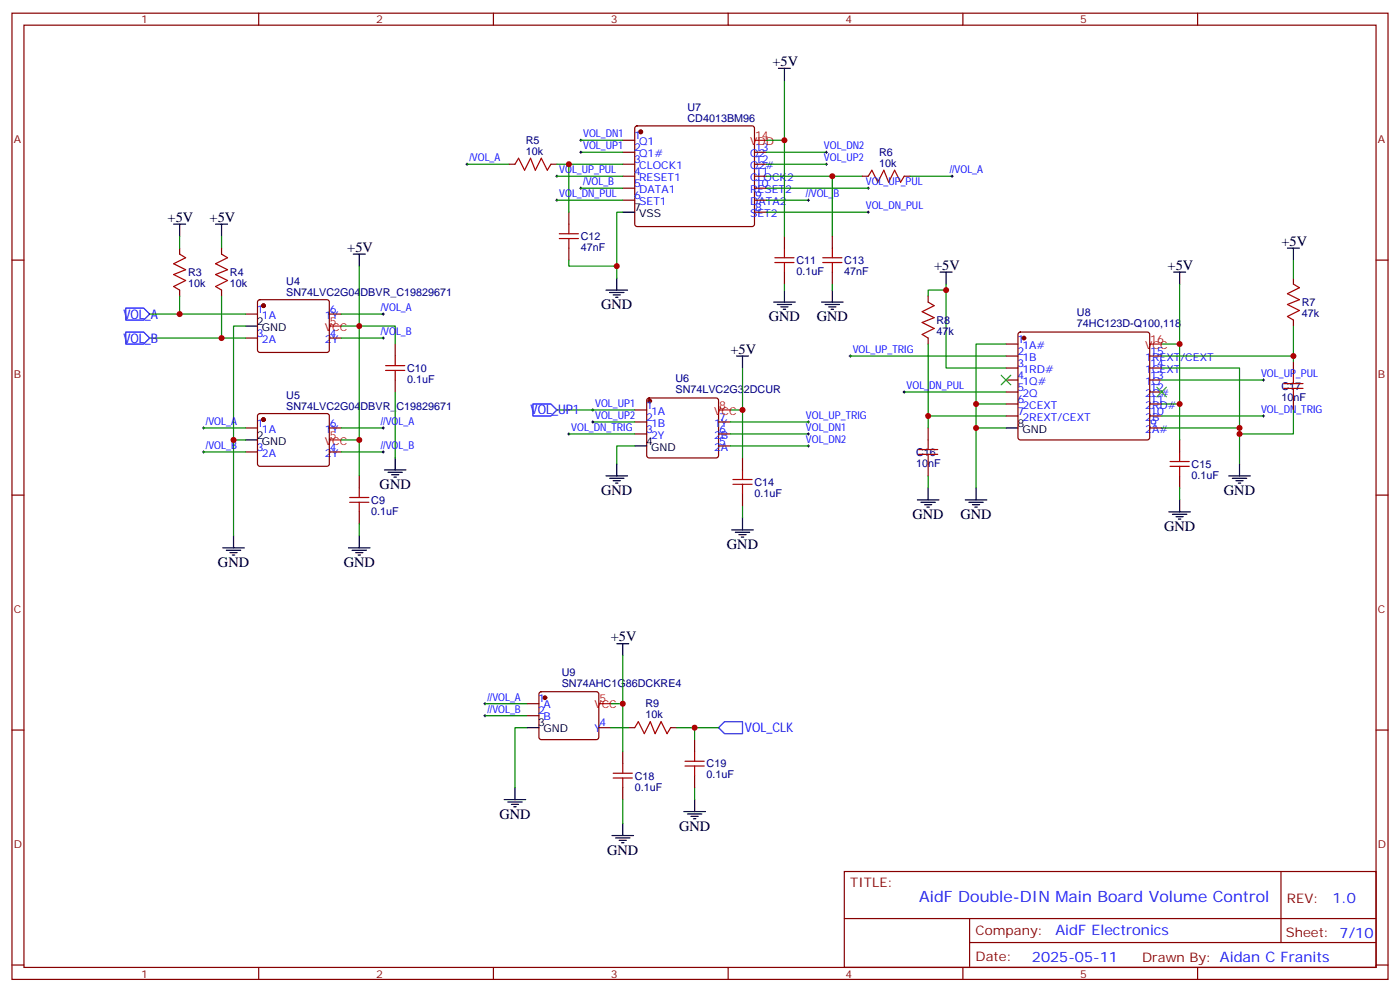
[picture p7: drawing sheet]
<svg xmlns="http://www.w3.org/2000/svg" width="412mm" height="292mm" viewBox="0 0 412 292" stroke-linecap="round" stroke-linejoin="round" font-family="sans-serif">
<g fill="none" stroke="#870000" stroke-width=".35">
<path d="M3.5 3.9h405.4v284.3h-405.4zM7.1 7.4h398.2v277.3h-398.2zM76.2 3.9v3.5M145.3 3.9v3.5M214.5 3.9v3.5M283.6 3.9v3.5M352.8 3.9v3.5M187.2 37.2l.5-.2h33.8l.5 .2 .2 .5v28.3l-.2 .5-.5 .2h-33.8l-.5-.3-.2-.4v-28.3zM149.9 48.3h1.8M162.3 48.3h1.7M183.4 41.3h3.6M183.4 44.8h3.6"/>
<path d="M183.4 48.3h3.6M183.4 51.9h3.6M183.4 55.4h3.6M183.4 58.9h3.6M222.2 44.8h3.6M222.2 48.3h3.6M222.2 51.9h3.6M222.2 55.4h3.6M222.2 58.9h3.6M254 51.9h1.8M266.3 51.9h1.8M3.5 76.6h3.6"/>
<path d="M52.9 73v1.8M65.3 73v1.8M167.6 62.4v3.6M167.6 73v3.6M222.2 62.4h3.6M231.1 69.5v3.5M245.2 69.5v3.5M405.3 76.6h3.6M52.9 85.4v1.7M65.3 85.4v1.7M72.3 92.4h3.5M72.3 99.5h3.5"/>
<path d="M76.1 88.4l.5-.2h19.7l.5 .2 .2 .5-.1 14.4-.6 .4h-20l-.5-.7v-14.1zM97 92.4h3.5M97 99.5h3.5M231.1 80.1v3.5M245.2 80.1v3.5M273.4 87.1v1.8M273.4 99.5v1.7M300.1 97.9l.5-.2h37.4l.5 .2 .2 .5v30.4l-.3 .5-.4 .2h-37.4l-.5-.3-.2-.4v-30.4zM381 81.8v1.8M381 94.2v1.8M116.4 101.2v3.6M116.4 111.8v3.6"/>
<path d="M190.7 117.3l.5-.2h19.8l.5 .2 .2 .5v16.3l-.3 .5-.4 .2h-19.8l-.5-.3-.2-.4v-16.3zM296.3 104.8h3.6M296.3 108.3h3.6M296.3 111.8h3.6M296.3 115.4h3.6M296.3 118.9h3.6M296.3 101.2h3.6M338.7 104.8h3.5M338.7 108.3h3.5M338.7 111.8h3.5M338.7 115.4h3.5M338.7 118.9h3.5"/>
<path d="M381 106.5v3.6M381 117.1v3.5M72.3 125.9h3.5M72.3 133h3.5M76.1 121.9l.5-.2h19.7l.5 .2 .2 .5-.1 14.4-.6 .4h-20l-.5-.7v-14.1zM97 125.9h3.5M97 133h3.5M187 120.6h3.5M187 124.2h3.5M187 127.7h3.5M211.7 124.2h3.5M211.7 127.7h3.5"/>
<path d="M211.7 131.2h3.5M218.7 134.8v3.5M273.4 125.9v3.6M273.4 136.5v3.6M296.3 122.4h3.6M338.7 125.9h3.5M338.7 122.4h3.5M347.5 129.5v3.5M3.5 145.7h3.6M105.8 140.1v3.5M105.8 150.6v3.6M218.7 145.3v3.6"/>
<path d="M347.5 140.1v3.5M405.3 145.7h3.6M3.5 214.8h3.6M155.2 207.1h3.5M155.2 210.6h3.5M159 203.8l.5-.2h16.2l.5 .2 .2 .5v12.7l-.2 .5-.5 .2h-16.2l-.5-.3-.3-.4v-12.7zM176.4 214.1h3.5M185.2 214.1h1.8M197.6 214.1h1.7M204.6 217.7v3.5M405.3 214.8h3.6M183.4 221.2v3.5"/>
<path d="M183.4 231.8v3.5M204.6 228.2v3.6M248.7 256.5h156.6v28.2h-156.6zM377.3 256.5v20.9M248.7 270.3h156.5M285.6 277.4h119.6M285.6 270.3v14.1M3.5 284h3.6M76.2 284.7v3.5M145.3 284.7v3.5M214.5 284.7v3.5M283.6 284.7v3.5"/>
<path d="M352.8 284.7v3.5M405.3 284h3.6"/>
</g>
<path d="M222.2 41.3h3.6M97 96h3.5M338.7 101.2h3.5M97 129.5h3.5M211.7 120.6h3.5M176.4 207.1h3.5" fill="none" stroke="#f00" stroke-width=".35"/>
<g fill="none" stroke="#000" stroke-width=".35">
<path d="M229.3 20.1h3.5M231.1 20.1v3.5M51.2 66h3.5M52.9 66v3.5M63.5 66h3.5M65.3 66v3.5M104.1 74.8h3.5M105.8 74.8v3.5M183.4 62.4h3.6M379.2 73h3.6M381 73v3.6M72.3 96h3.5"/>
<path d="M178.5 85.4h6.4M179.6 86.1h4.2M180.6 86.8h2.1M181.3 87.5h.7M181.7 81.8v3.6M227.9 88.9h6.3M229 89.6h4.2M230 90.3h2.1M230.7 91h.7M231.1 85.4v3.5M242 88.9h6.4M243.1 89.6h4.2"/>
<path d="M244.1 90.3h2.1M244.8 91h.7M245.2 85.4v3.5M276.9 80.1h3.6M278.7 80.1v3.5M345.7 80.1h3.5M347.5 80.1v3.5M217 104.8h3.5M218.7 104.8v3.5M72.3 129.5h3.5M113.2 138.3h6.4M114.3 139h4.2"/>
<path d="M115.4 139.7h2.1M116.4 134.8v3.5M181.7 136.5v3.6M187 131.2h3.5M296.3 125.9h3.6M365.1 136.5v3.6M68.8 157.7v3.5M105.8 157.7v3.5M116.1 140.4h.7M178.5 140.1h6.4M179.6 140.8h4.2M180.6 141.5h2.1"/>
<path d="M181.3 142.2h.7M215.5 155.9h6.4M216.6 156.6h4.2M217.7 157.3h2.1M218.4 158h.7M218.7 152.4v3.5M270.2 147.1h6.4M271.3 147.8h4.2M272.3 148.5h2.2M273 149.2h.8M273.4 143.6v3.5M284.3 147.1h6.4"/>
<path d="M285.4 147.8h4.2M286.5 148.5h2.1M287.2 149.2h.7M287.5 143.6v3.5M344.3 150.6h6.4M345.4 151.3h4.2M346.4 152h2.1M347.1 152.8h.7M347.5 147.1v3.5M361.9 140.1h6.4M363 140.8h4.2M364.1 141.5h2.1"/>
<path d="M364.8 142.2h.7M65.6 161.2h6.4M66.7 161.9h4.2M67.7 162.6h2.1M68.4 163.3h.7M102.7 161.2h6.3M103.7 161.9h4.2M104.8 162.6h2.1M105.5 163.3h.7M181.7 189.4h3.5M183.4 189.4v3.6M155.2 214.1h3.5"/>
<path d="M148.5 235.3h6.4M149.6 236h4.2M150.6 236.7h2.2M151.3 237.4h.7M151.7 231.8v3.5M201.4 238.8h6.4M202.5 239.5h4.2M204.6 235.3v3.5M180.3 245.9h6.3M181.3 246.6h4.3M182.4 247.3h2.1M183.1 248h.7"/>
<path d="M183.4 242.4v3.5M203.6 240.2h2.1M204.3 240.9h.7"/>
</g>
<g fill="#870000" stroke="#870000" stroke-width=".35">
<circle cx="77.6" cy="90" r=".53"/>
<circle cx="77.6" cy="123.5" r=".53"/>
<circle cx="188.7" cy="38.8" r=".53"/>
<circle cx="191.4" cy="118" r=".53"/>
<circle cx="301.6" cy="99.5" r=".53"/>
<circle cx="160.5" cy="205.3" r=".53"/>
</g>
<g fill="none" stroke="#a10000" stroke-width=".35">
<path d="M151.7 48.3l1.1-1.7 1.7 3.5 1.8-3.5 1.4 3.5 1.8-3.5 1.7 3.5 1.1-1.8M255.8 51.9l1-1.8 1.8 3.5 1.7-3.5 1.5 3.5 1.7-3.5 1.8 3.5 1-1.7M52.9 74.8l1.8 1-3.5 1.8 3.5 1.8-3.5 1.4 3.5 1.7-3.5 1.8 1.7 1.1M65.3 74.8l1.7 1-3.5 1.8 3.5 1.8-3.5 1.4 3.5 1.7-3.5 1.8 1.8 1.1M164.7 70.2h5.7M164.7 68.8h5.7M167.6 66v2.8M167.6 70.2v2.8M228.2 77.3h5.7M228.2 75.8h5.7M231.1 73v2.8M231.1 77.3v2.8"/>
<path d="M242.4 77.3h5.6M242.4 75.8h5.6M245.2 73v2.8M245.2 77.3v2.8M273.4 88.9l1.8 1.1-3.6 1.7 3.6 1.8-3.6 1.4 3.6 1.8-3.6 1.7 1.8 1.1M381 83.6l1.8 1.1-3.6 1.7 3.6 1.8-3.6 1.4 3.6 1.8-3.6 1.7 1.8 1.1M113.6 109h5.6M113.6 107.6h5.6M116.4 104.8v2.8M116.4 109v2.8M378.2 114.3h5.6M378.2 112.9h5.6"/>
<path d="M381 110.1v2.8M381 114.3v2.8M218.7 138.3v2.8M270.6 133.7h5.6M270.6 132.3h5.6M273.4 129.5v2.8M273.4 133.7v2.8M344.7 137.2h5.6M344.7 135.8h5.6M347.5 133v2.8M347.5 137.2v2.9M103 147.8h5.7"/>
<path d="M103 146.4h5.7M105.8 143.6v2.8M105.8 147.8v2.8M215.9 142.5h5.6M215.9 141.1h5.6M218.7 142.5v2.8M187 214.1l1-1.7 1.8 3.5 1.8-3.5 1.4 3.5 1.7-3.5 1.8 3.5 1.1-1.8M180.6 227.5h5.7M180.6 229h5.7M183.4 224.7v2.8M183.4 229v2.8M201.8 225.4h5.6"/>
<path d="M201.8 224h5.6M204.6 221.2v2.8M204.6 225.4v2.8"/>
</g>
<g fill="none" stroke="#008700" stroke-width=".35">
<path d="M231.1 23.6v17.7h-5.3M137.6 48.3h12.3M164 48.3h3.6v14.1M164 58.9h19.4M164 51.9h19.4M167.6 48.3h15.8M171.1 55.4h12.3M171.1 44.8h12.3M171.1 41.3h12.3M225.8 55.4h30M225.8 48.3h17.6M225.8 58.9h12.3"/>
<path d="M225.8 51.9h19.4M225.8 44.8h17.6M231.1 41.3v28.2M254 51.9h-8.8v17.6M268.1 51.9h12.4M52.9 69.5v3.5M65.3 69.5v3.5M105.8 78.3v17.7h-5.3M167.6 76.6v1.7h14.1M183.4 62.4h-1.7v19.4M225.8 62.4h30M381 76.6v5.2"/>
<path d="M44.1 92.4h28.2M44.1 99.5h28.2M52.9 87.1v5.3M65.3 87.1v12.4M72.3 96h-3.5v33.5M100.5 92.4h12.4M100.5 99.5h12.4M231.1 83.6v1.8M245.2 83.6v1.8M278.7 83.6v24.7h17.6M278.7 85.4h-5.3v1.7M347.5 83.6v17.6h-5.3"/>
<path d="M381 96v8.8M116.4 101.2v-5.2h-10.6v33.5h-5.3M116.4 115.4v19.4M218.7 108.3v12.3h-3.5M250.5 104.8h45.8M266.3 115.4h30M273.4 101.2v21.2M296.3 118.9h-8.8v7M296.3 101.2h-8.8v17.7M342.2 108.3h22.9v28.2M342.2 104.8h38.8v1.7M342.2 118.9h5.3"/>
<path d="M342.2 111.8h30M347.5 101.2v28.3M60 133h12.3M60 125.9h12.3M72.3 129.5h-3.5v28.2M100.5 133h12.4M100.5 125.9h12.4M105.8 129.5v10.6M164 120.6h23M167.6 127.7h19.4M174.6 124.2h12.4M187 131.2h-5.3v5.3"/>
<path d="M215.2 124.2h22.9M215.2 131.2h22.9M215.2 127.7h22.9M218.7 120.6v14.2M296.3 125.9h-8.8v17.7M296.3 122.4h-22.9v3.5M342.2 125.9h22.9M342.2 122.4h30M381 120.6v7.1h-15.9M105.8 154.2v3.5M218.7 148.9v3.5M273.4 140.1v3.5"/>
<path d="M347.5 143.6v3.5M183.4 193v14.1h-3.5M142.9 210.6h12.3M142.9 207.1h12.3M155.2 214.1h-3.5v17.7M179.9 214.1h5.3M183.4 207.1v14.1M199.3 214.1h5.3v3.6M204.6 214.1h7.1M183.4 235.3v7.1M204.6 231.8v3.5"/>
</g>
<path d="M37 90.7h5.3l1.8 1.7-1.8 1.8h-5.3zM37 97.7h5.3l1.8 1.8-1.8 1.7h-5.3zM157 118.9h5.3l1.7 1.7-1.7 1.8h-5.3zM211.7 214.1l1.7-1.7h5.3v3.5h-5.3z" fill="none" stroke="#00f" stroke-width=".35"/>
<g fill="none" stroke="#000" stroke-width=".29">
<path d="M137.2 48.3h.7M137.6 48v.7M163.7 58.9h.7M163.7 51.9h.7M164 51.5v.7M164 58.6v.7M170.7 55.4h.7M170.7 44.8h.7M170.7 41.3h.7M171.1 40.9v.7M171.1 44.4v.8M171.1 55v.7"/>
<path d="M237.8 58.9h.7M238.1 58.6v.7M243.1 48.3h.7M243.1 44.8h.7M243.4 44.4v.8M243.4 48v.7M255.4 55.4h.7M255.8 55v.7M280.1 51.9h.7M280.5 51.5v.7M255.4 62.4h.7M255.8 62.1v.7"/>
<path d="M112.5 92.4h.7M112.5 99.5h.7M112.9 92.1v.7M112.9 99.1v.7M250.1 104.8h.7M250.5 104.4v.7M266 115.4h.7M266.3 115v.7M371.8 111.8h.7M372.2 111.5v.7M59.6 133h.7M59.6 125.9h.7"/>
<path d="M60 125.6v.7M60 132.6v.7M112.5 133h.7M112.5 125.9h.7M112.9 125.6v.7M112.9 132.6v.7M167.2 127.7h.7M167.6 127.4v.7M174.3 120.6h.7M174.3 124.2h.7M174.6 120.3v.7M174.6 123.8v.7"/>
<path d="M237.8 124.2h.7M237.8 131.2h.7M237.8 127.7h.7M238.1 123.8v.7M238.1 127.4v.7M238.1 130.9v.7M371.8 122.4h.7M372.2 122.1v.7M142.5 210.6h.7M142.5 207.1h.7M142.9 206.7v.7M142.9 210.3v.7"/>
</g>
<path d="M294.9 110.4l2.8 2.8M297.7 110.4l-2.8 2.8M340.8 113.9l2.8 2.9M343.6 113.9l-2.8 2.9" fill="none" stroke="#3c3" stroke-width=".35"/>
<g fill="#c00">
<circle cx="105.8" cy="96" r=".88"/>
<circle cx="105.8" cy="129.5" r=".88"/>
<circle cx="68.8" cy="129.5" r=".88"/>
<circle cx="52.9" cy="92.4" r=".88"/>
<circle cx="65.3" cy="99.5" r=".88"/>
<circle cx="231.1" cy="41.3" r=".88"/>
<circle cx="181.7" cy="78.3" r=".88"/>
<circle cx="245.2" cy="51.9" r=".88"/>
<circle cx="167.6" cy="48.3" r=".88"/>
<circle cx="218.7" cy="120.6" r=".88"/>
<circle cx="347.5" cy="101.2" r=".88"/>
<circle cx="347.5" cy="118.9" r=".88"/>
<circle cx="287.5" cy="125.9" r=".88"/>
<circle cx="365.1" cy="125.9" r=".88"/>
<circle cx="287.5" cy="118.9" r=".88"/>
<circle cx="365.1" cy="127.7" r=".88"/>
<circle cx="381" cy="104.8" r=".88"/>
<circle cx="273.4" cy="122.4" r=".88"/>
<circle cx="278.7" cy="85.4" r=".88"/>
<circle cx="204.6" cy="214.1" r=".88"/>
<circle cx="183.4" cy="207.1" r=".88"/>
</g>
<text font-size="4.6" fill="#00f" x="270.8" y="265.5">AidF Double-DIN Main Board Volume Control</text>
<g font-size="4.2">
<text x="227.5" y="19.4">+5V</text>
<text x="49.4" y="65.3">+5V</text>
<text x="61.7" y="65.3">+5V</text>
<text x="102.3" y="74.1">+5V</text>
<text x="377.5" y="72.3">+5V</text>
<text x="275.2" y="79.4">+5V</text>
<text x="344" y="79.4">+5V</text>
<text x="177.1" y="91">GND</text>
<text x="226.5" y="94.5">GND</text>
<text x="240.6" y="94.5">GND</text>
<text x="215.2" y="104.1">+5V</text>
<text x="111.8" y="143.9">GND</text>
<text x="177.1" y="145.7">GND</text>
<text x="360.5" y="145.7">GND</text>
<text x="268.8" y="152.8">GND</text>
<text x="282.9" y="152.8">GND</text>
<text x="214.1" y="161.6">GND</text>
<text x="342.9" y="156.3">GND</text>
<text x="64.2" y="166.9">GND</text>
<text x="101.2" y="166.9">GND</text>
<text x="179.9" y="188.7">+5V</text>
<text x="147.1" y="240.9">GND</text>
<text x="200" y="244.5">GND</text>
<text x="178.9" y="251.5">GND</text>
</g>
<g font-size="4.2" fill="#00f">
<text x="392.5" y="265.7">1.0</text>
<text x="310.9" y="275.3">AidF Electronics</text>
<text x="304" y="283.1">2025-05-11</text>
</g>
<g font-size="3.9" fill="#00f">
<text x="36.3" y="93.8">VOL_A</text>
<text x="36.3" y="100.8">VOL_B</text>
<text x="156.3" y="121.9">VOL_UP1</text>
<text x="219.4" y="215.5">VOL_CLK</text>
</g>
<g font-size="3.9" fill="#800">
<text x="250.5" y="261.1">TITLE:</text>
<text x="379.1" y="265.7">REV:</text>
<text x="287.4" y="275.3">Company:</text>
<text x="378.7" y="275.9">Sheet: 7/10</text>
<text x="287.4" y="282.9">Date:</text>
<text x="336.4" y="283">Drawn By: Aidan C Franits</text>
</g>
<g font-size="3.2" fill="#800">
<text x="41.6" y="6.9">1</text>
<text x="110.8" y="6.9">2</text>
<text x="179.9" y="6.9">3</text>
<text x="249.1" y="6.9">4</text>
<text x="318.2" y="6.9">5</text>
<text x="4.1" y="42">A</text>
<text x="405.9" y="42">A</text>
<text x="4.1" y="111.1">B</text>
<text x="405.9" y="111.1">B</text>
<text x="4.1" y="180.3">C</text>
<text x="405.9" y="180.3">C</text>
<text x="4.1" y="249.4">D</text>
<text x="405.9" y="249.4">D</text>
<text x="41.6" y="287.7">1</text>
<text x="110.8" y="287.7">2</text>
<text x="179.9" y="287.7">3</text>
<text x="249.1" y="287.7">4</text>
<text x="318.2" y="287.7">5</text>
</g>
<g font-size="3.2" fill="#000080">
<text x="202.5" y="36">CD4013BM96</text>
<text x="202.5" y="32.8">U7</text>
<text x="154.9" y="45.5">10k</text>
<text x="154.9" y="42.3">R5</text>
<text x="258.9" y="45.9">R6</text>
<text x="258.9" y="49">10k</text>
<text x="171.1" y="70.6">C12</text>
<text x="171.1" y="73.9">47nF</text>
<text x="234.6" y="77.7">C11</text>
<text x="248.7" y="77.7">C13</text>
<text x="55.4" y="81.2">R3</text>
<text x="67.7" y="81.2">R4</text>
<text x="84.3" y="83.8">U4</text>
<text x="234.6" y="80.9">0.1uF</text>
<text x="248.7" y="80.9">47nF</text>
<text x="55.4" y="84.4">10k</text>
<text x="67.7" y="84.4">10k</text>
<text x="84.3" y="87.1">SN74LVC2G04DBVR_C19829671</text>
<text x="275.9" y="95.3">R8</text>
<text x="317.2" y="93.1">U8</text>
<text x="383.5" y="93.2">47k</text>
<text x="383.5" y="90">R7</text>
<text x="275.9" y="98.5">47k</text>
<text x="317.2" y="96.3">74HC123D-Q100,118</text>
<text x="119.9" y="112.7">0.1uF</text>
<text x="119.9" y="109.4">C10</text>
<text x="199" y="112.5">U6</text>
<text x="84.3" y="117.4">U5</text>
<text x="199" y="115.7">SN74LVC2G32DCUR</text>
<text x="377.5" y="114.7">C17</text>
<text x="377.5" y="118">10nF</text>
<text x="84.3" y="120.6">SN74LVC2G04DBVR_C19829671</text>
<text x="269.9" y="134.1">C16</text>
<text x="269.9" y="137.4">10nF</text>
<text x="351" y="137.7">C15</text>
<text x="222.3" y="142.9">C14</text>
<text x="351" y="140.9">0.1uF</text>
<text x="109.4" y="148.2">C9</text>
<text x="222.2" y="146.2">0.1uF</text>
<text x="109.4" y="151.5">0.1uF</text>
<text x="165.5" y="202.1">SN74AHC1G86DCKRE4</text>
<text x="165.5" y="199">U9</text>
<text x="190.2" y="208.1">R9</text>
<text x="190.2" y="211.3">10k</text>
<text x="208.1" y="225.9">C19</text>
<text x="187" y="232.8">0.1uF</text>
<text x="187" y="229.5">C18</text>
<text x="208.1" y="229.1">0.1uF</text>
</g>
<g font-size="3.2" fill="#00f">
<text x="171.8" y="40.4">VOL_DN1</text>
<text x="186.8" y="40.9">1</text>
<text x="138.3" y="47.4">/VOL_A</text>
<text x="171.8" y="43.9">VOL_UP1</text>
<text x="186.8" y="44.4">2</text>
<text x="186.8" y="48">3</text>
<text x="188.3" y="42.7">Q1</text>
<text x="188.3" y="46.2">Q1#</text>
<text x="220.9" y="46.2">Q2</text>
<text x="222.4" y="48">12</text>
<text x="222.4" y="44.4">13</text>
<text x="242.7" y="43.9">VOL_DN2</text>
<text x="242.7" y="47.4">VOL_UP2</text>
<text x="164.7" y="51">VOL_UP_PUL</text>
<text x="186.8" y="51.5">4</text>
<text x="188.3" y="49.7">CLOCK1</text>
<text x="188.3" y="53.3">RESET1</text>
<text x="220.9" y="53.3">CLOCK2</text>
<text x="220.9" y="49.7">Q2#</text>
<text x="222.4" y="51.5">11</text>
<text x="279.8" y="51">//VOL_A</text>
<text x="164.7" y="58">VOL_DN_PUL</text>
<text x="171.8" y="54.5">/VOL_B</text>
<text x="186.8" y="55">5</text>
<text x="186.8" y="58.6">6</text>
<text x="188.3" y="56.8">DATA1</text>
<text x="220.9" y="56.8">RESET2</text>
<text x="222.4" y="58.6">9</text>
<text x="222.4" y="55">10</text>
<text x="237.4" y="58">//VOL_B</text>
<text x="255.1" y="54.5">VOL_UP_PUL</text>
<text x="188.3" y="60.3">SET1</text>
<text x="220.9" y="63.9">SET2</text>
<text x="220.9" y="60.3">DATA2</text>
<text x="222.4" y="62.1">8</text>
<text x="255.1" y="61.6">VOL_DN_PUL</text>
<text x="75.7" y="92.1">1</text>
<text x="77.2" y="93.8">1A</text>
<text x="95.7" y="93.8">1Y</text>
<text x="97.2" y="92.1">6</text>
<text x="112.2" y="91.5">/VOL_A</text>
<text x="75.7" y="99.1">3</text>
<text x="77.2" y="100.9">2A</text>
<text x="95.7" y="100.9">2Y</text>
<text x="97.2" y="99.1">4</text>
<text x="112.2" y="98.6">/VOL_B</text>
<text x="299.7" y="100.9">1</text>
<text x="251.2" y="103.9">VOL_UP_TRIG</text>
<text x="299.7" y="107.9">3</text>
<text x="299.7" y="104.4">2</text>
<text x="301.2" y="106.2">1B</text>
<text x="301.2" y="102.7">1A#</text>
<text x="337.4" y="106.2">1REXT/CEXT</text>
<text x="338.8" y="104.4">15</text>
<text x="338.8" y="107.9">14</text>
<text x="299.7" y="111.5">4</text>
<text x="301.2" y="113.2">1Q#</text>
<text x="301.2" y="109.7">1RD#</text>
<text x="337.4" y="109.7">1CEXT</text>
<text x="337.4" y="113.2">1Q</text>
<text x="338.8" y="111.5">13</text>
<text x="371.5" y="110.9">VOL_UP_PUL</text>
<text x="175.3" y="119.8">VOL_UP1</text>
<text x="267.1" y="114.5">VOL_DN_PUL</text>
<text x="299.7" y="118.5">6</text>
<text x="299.7" y="115">5</text>
<text x="301.2" y="116.8">2Q</text>
<text x="337.4" y="116.8">2Q#</text>
<text x="338.8" y="115">12</text>
<text x="338.8" y="118.5">11</text>
<text x="60.7" y="125.1">/VOL_A</text>
<text x="75.7" y="125.6">1</text>
<text x="97.2" y="125.6">6</text>
<text x="112.2" y="125.1">//VOL_A</text>
<text x="175.3" y="123.3">VOL_UP2</text>
<text x="190.3" y="120.3">1</text>
<text x="190.3" y="123.8">2</text>
<text x="191.8" y="122.1">1A</text>
<text x="191.8" y="125.6">1B</text>
<text x="210.4" y="125.6">1Y</text>
<text x="211.8" y="123.8">7</text>
<text x="237.4" y="123.3">VOL_UP_TRIG</text>
<text x="299.7" y="122.1">7</text>
<text x="301.2" y="123.8">2REXT/CEXT</text>
<text x="301.2" y="120.3">2CEXT</text>
<text x="337.4" y="120.3">2RD#</text>
<text x="337.4" y="123.8">2B</text>
<text x="338.8" y="122.1">10</text>
<text x="338.8" y="125.6">9</text>
<text x="371.5" y="121.5">VOL_DN_TRIG</text>
<text x="77.2" y="127.4">1A</text>
<text x="95.7" y="127.4">1Y</text>
<text x="168.3" y="126.8">VOL_DN_TRIG</text>
<text x="190.3" y="127.4">3</text>
<text x="191.8" y="129.1">2Y</text>
<text x="210.4" y="129.1">2B</text>
<text x="211.8" y="130.9">5</text>
<text x="211.8" y="127.4">6</text>
<text x="237.4" y="130.4">VOL_DN2</text>
<text x="237.4" y="126.8">VOL_DN1</text>
<text x="337.4" y="127.4">2A#</text>
<text x="60.7" y="132.1">/VOL_B</text>
<text x="75.7" y="132.6">3</text>
<text x="77.2" y="134.4">2A</text>
<text x="95.7" y="134.4">2Y</text>
<text x="97.2" y="132.6">4</text>
<text x="112.2" y="132.1">//VOL_B</text>
<text x="210.4" y="132.6">2A</text>
<text x="143.6" y="209.7">//VOL_B</text>
<text x="143.6" y="206.2">//VOL_A</text>
<text x="158.6" y="206.7">1</text>
<text x="160.1" y="208.5">A</text>
<text x="158.6" y="210.3">2</text>
<text x="160.1" y="212">B</text>
<text x="175.1" y="215.5">Y</text>
<text x="176.6" y="213.8">4</text>
</g>
<g font-size="3.2" fill="#f00">
<text x="222.4" y="40.9">14</text>
<text x="220.9" y="42.7">VDD</text>
<text x="97.2" y="95.6">5</text>
<text x="95.7" y="97.4">VCC</text>
<text x="338.8" y="100.9">16</text>
<text x="337.4" y="102.7">VCC</text>
<text x="210.4" y="122.1">VCC</text>
<text x="211.8" y="120.3">8</text>
<text x="95.7" y="130.9">VCC</text>
<text x="97.2" y="129.1">5</text>
<text x="175.1" y="208.5">VCC</text>
<text x="176.6" y="206.7">5</text>
</g>
<g font-size="3.2">
<text x="186.8" y="62.1">7</text>
<text x="188.3" y="63.9">VSS</text>
<text x="75.7" y="95.6">2</text>
<text x="77.2" y="97.4">GND</text>
<text x="299.7" y="125.6">8</text>
<text x="75.7" y="129.1">2</text>
<text x="77.2" y="130.9">GND</text>
<text x="190.3" y="130.9">4</text>
<text x="301.2" y="127.4">GND</text>
<text x="191.8" y="132.6">GND</text>
<text x="158.6" y="213.8">3</text>
<text x="160.1" y="215.5">GND</text>
</g>
</svg>
